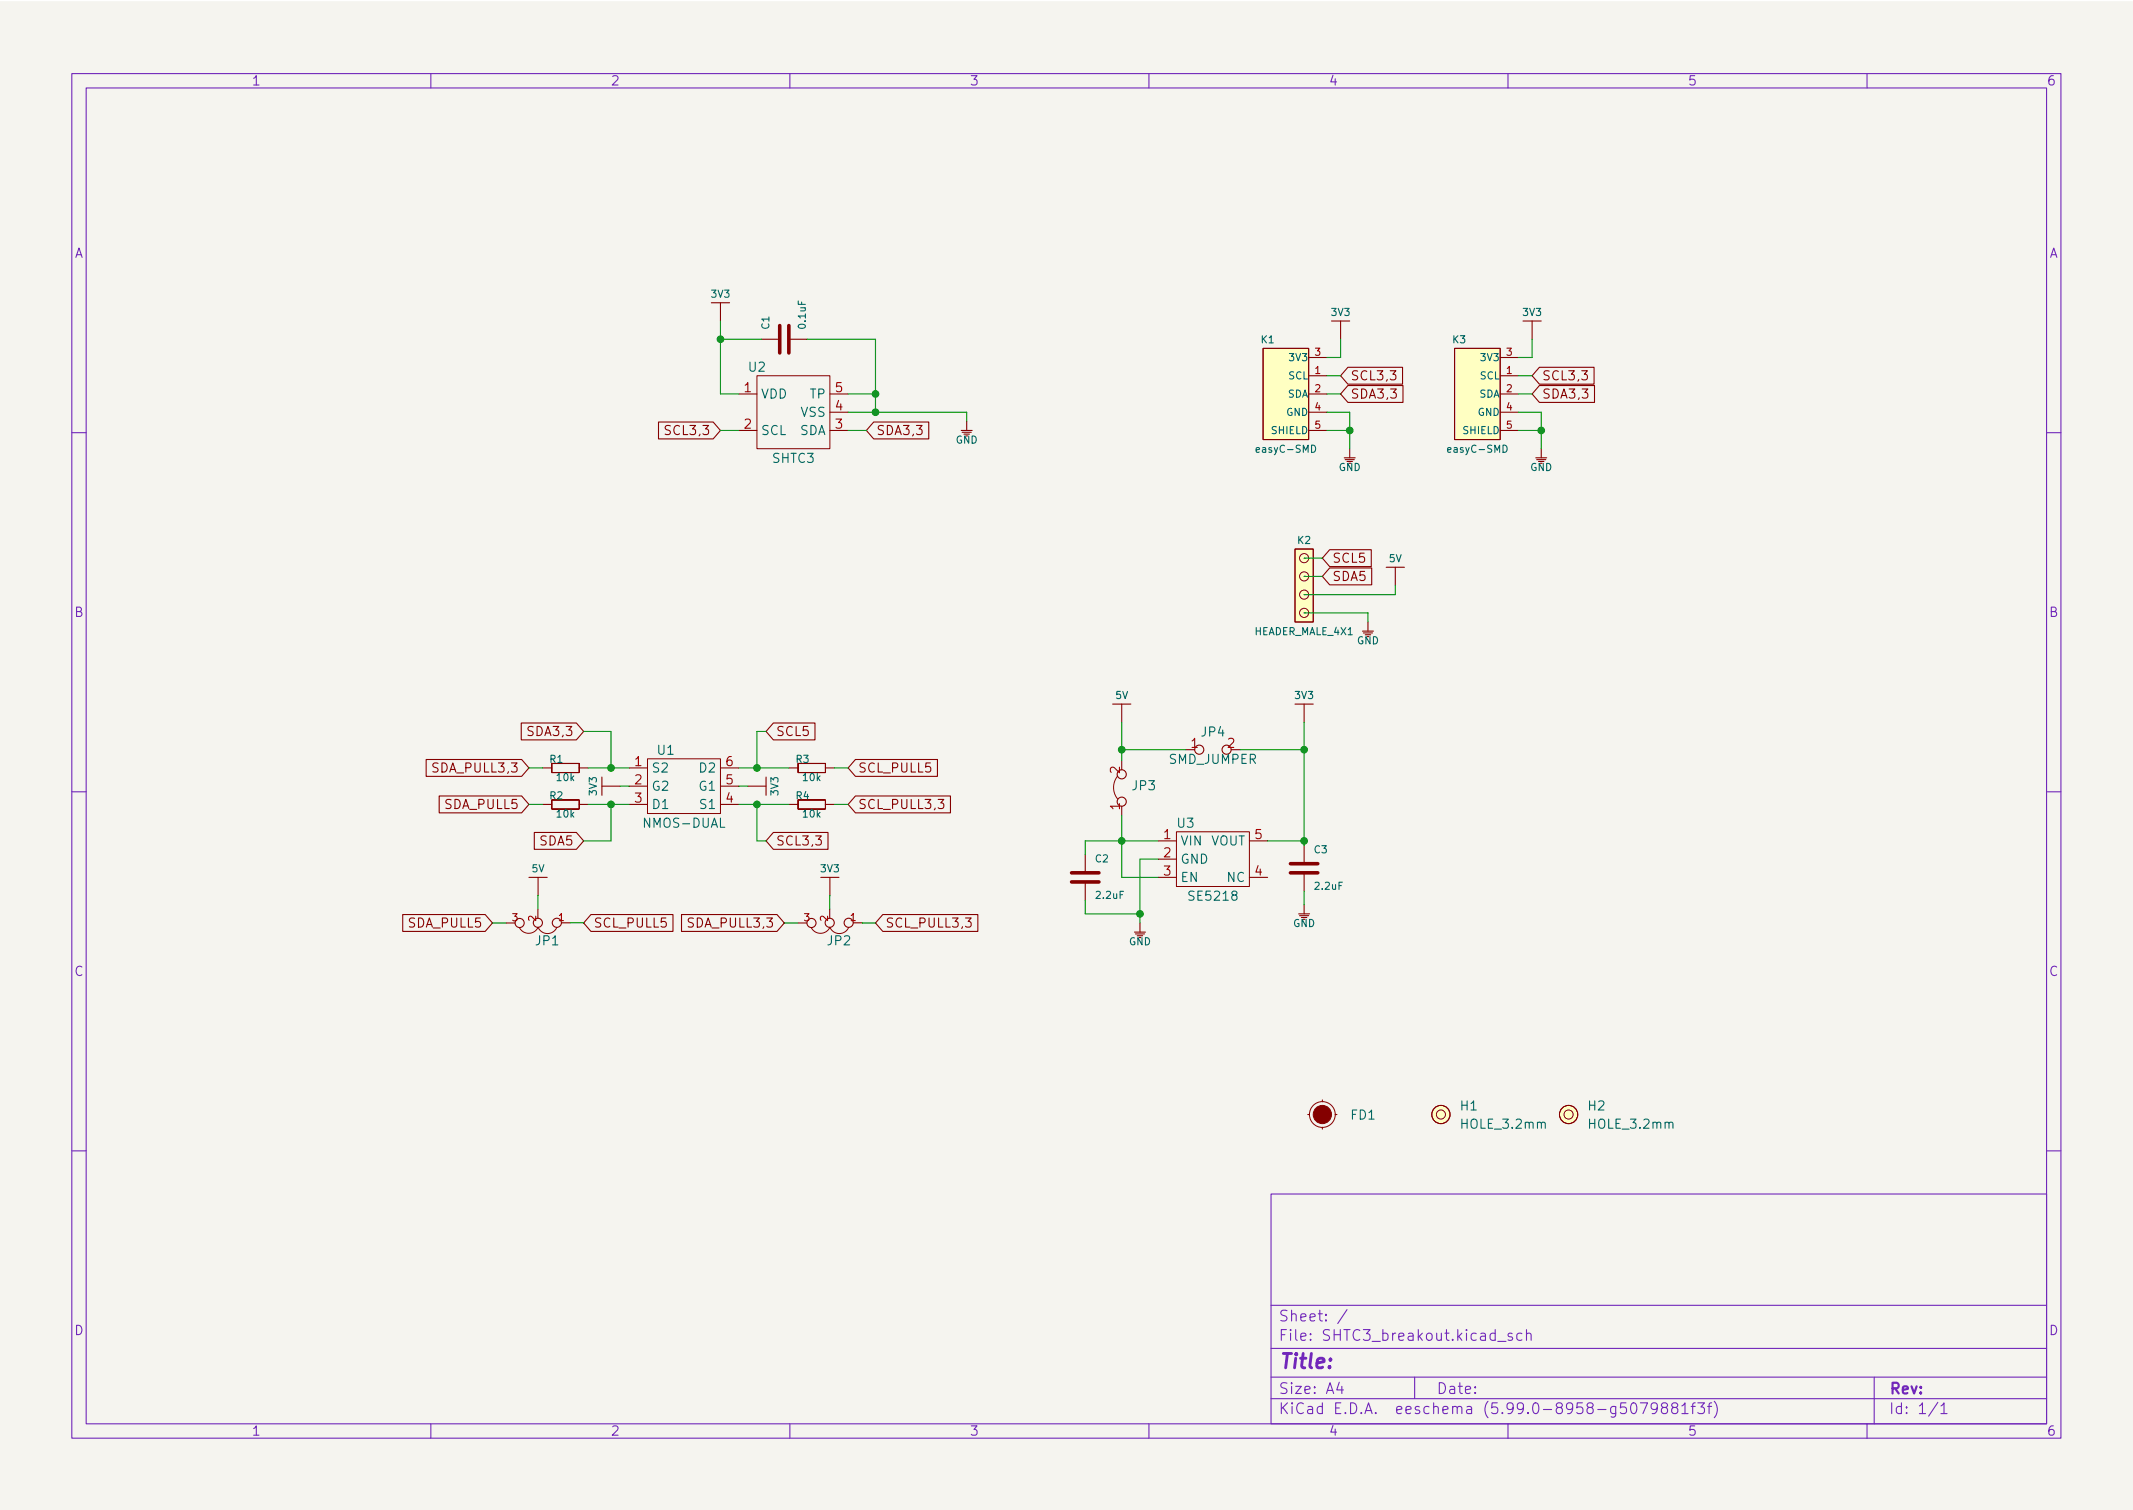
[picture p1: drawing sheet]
<svg xmlns="http://www.w3.org/2000/svg" width="297mm" height="210mm" viewBox="0 0 297 210" stroke-linecap="round" stroke-linejoin="round" font-family="sans-serif">
<path d="M0 .2h297v210.1h-297z" fill="#f5f4ef" stroke="#f5f4ef" stroke-width=".14"/>
<g fill="none" stroke="#7025ba" stroke-width=".15">
<path d="M10 10.2h277v190.1h-277zM12 12.2h273v186.1h-273zM60 10.2v2M110 10.2v2M160 10.2v2M210 10.2v2M260 10.2v2M10 60.2h2M285 60.2h2M10 110.2h2M285 110.2h2M10 160.2h2"/>
<path d="M177 166.3h108v32h-108zM285 160.2h2M60 198.3v2M110 198.3v2M160 198.3v2M177 194.8h108M177 191.8h108M177 187.8h108M177 181.8h108M186.5 192.5l-.4 1h1M186.9 193v1M187.6 182.4l-1.3 1.9"/>
<path d="M197 191.8v3M208.6 186.8h1.1M210 198.3v2M210.6 185.7l-.4-.1-.2 .2 .1 .3 .5 .1v.1v.3h-.2h-.4M211.9 185.7l-.4-.1-.3 .3v.4l.2 .3h.1h.4M212.6 185.8a.37 .37 0 0 1 .6 0v.8M212.6 185.1v1.5M227.3 195.4a.36 .36 0 0 1 .6 .2 .77 .77 0 0 1-.5 1.2 1 1 0 0 1-.1-1.4zM228.4 195.3h1l-.6 1.5M230.8 196l-.3 .3h-.3l-.3-.3v-.4l.2-.2 .4-.1 .2 .2a.99 .99 0 0 1-.3 1.3h-.3M231.6 196l-.2-.3v-.2l.2-.2 .5 .1a.31 .31 0 0 1 .1 .3 .31 .31 0 0 1-.3 .3h-.3l-.2 .3v.2l.2 .3h.5l.1-.3-.1-.4-.2-.1M233.1 196l-.2-.1a.31 .31 0 0 1-.1-.3 .31 .31 0 0 1 .3-.3l.4 .1a.31 .31 0 0 1 .1 .3 .31 .31 0 0 1-.2 .3h-.5l-.1 .3 .1 .4 .2 .1h.3l.2-.3v-.4l-.2-.1"/>
<path d="M234.2 195.8l.4-.5v1.5M234.2 196.8h.9M235.5 195.8h.6M236.1 195.3l-.3 .1-.1 .1v1.3M236.4 195.3h1l-.5 .6a.41 .41 0 0 1 .5 .3v.3l-.2 .3h-.6l-.2-.1M237.8 195.8h.6M238.4 195.3l-.3 .1-.1 .1v1.3M238.7 195.1a1.72 1.72 0 0 1 0 2.3M260 198.3v2M261 191.8v6.5M269.9 195.3l-1.3 1.9M270.3 195.8l.4-.5v1.5"/>
<path d="M270.3 196.8h.9"/>
</g>
<g fill="none" stroke="#840000" stroke-width=".14">
<path d="M105.4 52.3h10.2v10.2h-10.2zM175.9 48.5h6.3v12.7h-6.3zM202.6 48.5h6.3v12.7h-6.3zM180.3 76.4h2.6v10.2h-2.6zM76.8 111.4l.1 1.2zM76.8 111.4h3.8zM76.8 112.6l3.8 .1zM76.8 106.3l.1 1.3zM76.8 106.3h3.8zM76.8 107.6h3.8zM80.6 111.4l.1 1.2zM80.6 106.3l.1 1.3z"/>
<path d="M90.2 105.7h10.1v7.6h-10.1zM111.1 106.3l.1 1.3zM111.1 106.3h3.8zM111.1 107.6h3.8zM111.1 111.4l.1 1.2zM111.1 111.4h3.8zM111.1 112.6l3.8 .1zM114.9 106.3l.1 1.3zM114.9 111.4l.1 1.2zM155.6 108.1a2.55 2.55 0 0 0 0 3.2M163.8 115.8h10.2v7.6h-10.2zM74.9 129.1a1.45 1.45 0 0 1-1.3 .9 1.45 1.45 0 0 1-1.3-.8"/>
<path d="M74.9 129.1a1.42 1.42 0 0 0 1.3 .9 1.42 1.42 0 0 0 1.3-.9M115.6 129.1a1.45 1.45 0 0 1-1.3 .9 1.45 1.45 0 0 1-1.3-.8M115.6 129.1a1.42 1.42 0 0 0 1.3 .9 1.42 1.42 0 0 0 1.3-.9"/>
<circle cx="181.6" cy="77.7" r=".63"/>
<circle cx="181.6" cy="80.3" r=".63"/>
<circle cx="181.6" cy="82.8" r=".63"/>
<circle cx="181.6" cy="85.3" r=".63"/>
<circle cx="184.1" cy="155.2" r="1.8"/>
<circle cx="200.7" cy="155.2" r=".63"/>
<circle cx="200.7" cy="155.2" r="1.27"/>
<circle cx="218.4" cy="155.2" r=".63"/>
<circle cx="218.4" cy="155.2" r="1.27"/>
</g>
<g fill="none" stroke="#840000" stroke-width=".15">
<path d="M91.7 58.8h7.6l1 1.1-1 1.2h-7.6zM99.1 42.2h2.5M100.3 42.2v2.5M102.9 59.9h2.5M102.9 54.9h2.5M106 47.2h2.6M109.9 47.2h2.5M115.6 59.9h2.5M115.6 54.9h2.5M115.6 57.4h2.5M121.7 58.8h7.6v2.3h-7.6l-1.1-1.2zM133.9 59.9h1.5"/>
<path d="M134.6 58.7v1.2M182.2 59.9h2.6M182.2 52.3h2.6M182.2 54.9h2.6M182.2 49.8h2.6M182.2 57.4h2.6M185.4 44.7h2.6M186.7 44.7v2.5M187.7 53.7h7.7v2.3h-7.7l-1-1.1zM187.7 51.1h7.6v2.4h-7.6l-1-1.2zM208.9 59.9h2.6M208.9 52.3h2.6"/>
<path d="M208.9 54.9h2.6M208.9 49.8h2.6M208.9 57.4h2.6M212.1 44.7h2.5M213.4 44.7v2.5M214.4 51.1h7.6v2.4h-7.6l-1-1.2zM214.4 53.7h7.6v2.3h-7.6l-1-1.1zM134 60.2h1.3M181.6 77.7h.1M185.2 76.5h5.8v2.4h-5.8l-1.1-1.2zM185.2 79.1h5.8v2.3h-5.8l-1.1-1.1zM187.2 63.7h1.5"/>
<path d="M187.3 64h1.3M188 62.5v1.2M193 79h2.6M194.3 79v2.5M213.9 63.7h1.5M214 64h1.3M214.6 62.5v1.2M154.9 98h2.6M156.2 98v2.6M180.3 98h2.6M181.6 85.3h.1M181.6 82.8h.1"/>
<path d="M181.6 80.3h.1M181.6 98v2.6M189.7 87.9h1.6M189.9 88.1h1.2M190.5 86.6v1.3M59.3 105.8h13.3l1.1 1.1-1.1 1.2h-13.3zM61.2 110.8h11.4l1.1 1.2-1.1 1.2h-11.4zM72.6 100.7h7.7l1 1.1-1 1.2h-7.7zM74.4 115.9h5.9l1 1.2-1 1.2h-5.9zM75.6 112h1.2M75.6 106.9h1.2M80.6 112h1.3"/>
<path d="M80.6 106.9h1.3M83.8 109.5h2.6M83.8 108.2v2.5M87.6 112h2.6M87.6 106.9h2.6M87.6 109.5h2.6M100.3 112h2.6M100.3 106.9h2.6M100.3 109.5h2.6M104.1 109.5h2.6M106.7 108.2v2.5M107.7 100.7h5.8v2.3h-5.8l-1-1.2z"/>
<path d="M107.7 115.9h7.6v2.4h-7.6l-1-1.2zM109.9 112h1.2M109.9 106.9h1.2M114.9 112h1.3M114.9 106.9h1.3M119.1 110.8h13.3v2.4h-13.3l-1-1.2zM119.1 105.8h11.4v2.3h-11.4l-1-1.2zM130.6 111.3h.8l-.4 .5 .4 .1v.6l-.2 .1h-.4l-.2-.1M151.1 119v2.5M156.2 105.9v1.3M156.2 112.3v1.2M161.3 117.1h2.5"/>
<path d="M161.3 119.6h2.5M165.1 104.4h1.3M171.4 104.4h1.3M174 117.1h2.5M181.6 117.7v2.6M56.1 127.3h11.5l1 1.2-1 1.2h-11.5zM70.5 128.5h1.2M73.7 122.2h2.5M74.9 126.6v1.3M74.9 122.2v2.5M78.2 128.5h1.3M82.3 127.3h11.4v2.4h-11.4l-1-1.2z"/>
<path d="M94.9 127.3h13.3l1 1.2-1 1.2h-13.3zM111.1 128.5h1.3M114.3 122.2h2.5M115.5 126.6v1.3M115.6 122.2v2.5M118.8 128.5h1.3M122.9 127.3h13.3v2.4h-13.3l-1-1.2zM134.5 127.8h.7l-.4 .5 .4 .1v.6l-.2 .1h-.4l-.1-.1M151.1 122.8v2.5M158 129.8h1.5M158.1 130h1.3M158.7 128.5v1.3"/>
<path d="M161.3 122.2h2.5M174 122.2h2.5M180.8 127.2h1.6M181 127.5h1.2M181.6 121.5v2.6M181.6 126v1.2M182.1 155.2h.3M184.1 153.2v.2M184.1 157v.2M185.9 155.2h.3"/>
<circle cx="156.2" cy="111.6" r=".63"/>
<circle cx="156.2" cy="107.8" r=".63"/>
<circle cx="167" cy="104.4" r=".63"/>
<circle cx="170.8" cy="104.4" r=".63"/>
<circle cx="72.4" cy="128.5" r=".63"/>
<circle cx="74.9" cy="128.5" r=".63"/>
<circle cx="77.5" cy="128.5" r=".63"/>
<circle cx="113" cy="128.5" r=".63"/>
<circle cx="115.5" cy="128.5" r=".63"/>
<circle cx="118.2" cy="128.5" r=".63"/>
</g>
<path d="M108.6 45.3v3.8M109.9 45.3v3.8M149.2 122.8h3.8M149.2 121.5h3.8M179.7 121.5h3.8M179.7 120.3h3.8" fill="none" stroke="#840000" stroke-width=".5"/>
<g fill="#ffffc2" stroke="#ffffc2" stroke-width=".14">
<path d="M202.6 48.5h6.3v12.7h-6.3z"/>
<path d="M180.3 76.4h2.6v10.2h-2.6z"/>
<path d="M175.9 48.5h6.3v12.7h-6.3z"/>
<circle cx="218.4" cy="155.2" r="1.27"/>
<circle cx="200.7" cy="155.2" r="1.27"/>
</g>
<path d="M182.6 62a.51 .51 0 0 1 .6 .5 .51 .51 0 0 1-.6 .5zM209.3 62a.51 .51 0 0 1 .6 .5 .51 .51 0 0 1-.6 .5z" fill="none" stroke="#006464" stroke-width=".15"/>
<circle cx="184.1" cy="155.2" r="1.27" fill="#840000" stroke="#840000" stroke-width=".14"/>
<g fill="none" stroke="#009600" stroke-width=".15">
<path d="M100.3 44.7v10.2h2.6M100.3 59.9h2.6M100.3 47.2h5.7M112.4 47.2h9.5v10.2M118.1 54.9h3.8M118.1 59.9h2.5M118.1 57.4h16.5v1.3M184.8 54.9h1.9M184.8 59.9h3.2M184.8 57.4h3.2v5.1M184.8 52.3h1.9M186.7 47.2v2.6h-1.9"/>
<path d="M211.5 54.9h1.9M211.5 59.9h3.1M211.5 57.4h3.1v5.1M211.5 52.3h1.9M213.4 47.2v2.6h-1.9M181.6 77.7h2.5M181.6 80.3h2.5M181.6 85.3h8.9v1.3M194.3 81.5v1.3h-12.7M73.7 112h1.9M73.7 106.9h1.9M81.3 101.8h3.8v5.1"/>
<path d="M81.9 112h5.7M81.9 106.9h5.7M85.1 112v5.1h-3.8M86.4 109.5h1.2M102.9 112h7M102.9 106.9h7M102.9 109.5h1.2M105.4 112v5.1h1.3M106.7 101.8h-1.3v5.1M116.2 112h1.9M116.2 106.9h1.9M156.2 100.6v5.3"/>
<path d="M156.2 113.5v8.7h5.1M156.2 104.4h8.9M161.3 117.1h-10.2v1.9M161.3 119.6h-2.6v8.9M172.7 104.4h8.9M176.5 117.1h5.1M181.6 100.6v17.1M68.6 128.5h1.9M74.9 124.7v1.9M74.9 124.7h.1M79.5 128.5h1.8M81.3 128.5h.1"/>
<path d="M109.2 128.5h1.9M115.6 124.7l-.1 1.9M120.1 128.5h1.8M120.1 128.5h.1M151.1 125.3v1.9h7.6M181.6 124.1v1.9"/>
</g>
<g fill="#009600" stroke="#009600" stroke-width=".15">
<circle cx="105.4" cy="106.9" r=".46"/>
<circle cx="105.4" cy="112" r=".46"/>
<circle cx="121.9" cy="54.9" r=".46"/>
<circle cx="121.9" cy="57.4" r=".46"/>
<circle cx="85.1" cy="112" r=".46"/>
<circle cx="156.2" cy="104.4" r=".46"/>
<circle cx="181.6" cy="104.4" r=".46"/>
<circle cx="181.6" cy="117.1" r=".46"/>
<circle cx="156.2" cy="117.1" r=".46"/>
<circle cx="158.7" cy="127.2" r=".46"/>
<circle cx="214.6" cy="59.9" r=".46"/>
<circle cx="188" cy="59.9" r=".46"/>
<circle cx="85.1" cy="106.9" r=".46"/>
<circle cx="100.3" cy="47.2" r=".46"/>
</g>
<text font-size="2.8" fill="#7025ba" x="178" y="190.6">Title:</text>
<g font-size="2.1" fill="#7025ba">
<text x="178" y="184">Sheet: /</text>
<text x="178" y="186.7">File: SHTC3_breakout.kicad_sch</text>
<text x="178" y="196.9">KiCad E.D.A. eeschema (5.99.0-8958-g5079881f3f)</text>
<text x="178" y="194.1">Size: A4</text>
<text x="200" y="194.1">Date:</text>
<text x="263" y="194.1">Rev:</text>
<text x="263" y="196.9">Id: 1/1</text>
</g>
<g font-size="1.8" fill="#7025ba">
<text x="35" y="11.9">1</text>
<text x="85" y="11.9">2</text>
<text x="135" y="11.9">3</text>
<text x="185" y="11.9">4</text>
<text x="235" y="11.9">5</text>
<text x="285" y="11.9">6</text>
<text x="10.3" y="35.9">A</text>
<text x="285.3" y="35.9">A</text>
<text x="10.3" y="85.9">B</text>
<text x="285.3" y="85.9">B</text>
<text x="10.3" y="135.9">C</text>
<text x="285.3" y="135.9">C</text>
<text x="10.3" y="185.9">D</text>
<text x="285.3" y="185.9">D</text>
<text x="35" y="199.9">1</text>
<text x="85" y="199.9">2</text>
<text x="135" y="199.9">3</text>
<text x="185" y="199.9">4</text>
<text x="235" y="199.9">5</text>
<text x="285" y="199.9">6</text>
</g>
<g font-size="1.8" fill="#006464">
<text x="104.3" y="51.8">U2</text>
<text x="105.9" y="55.5">VDD</text>
<text x="111.5" y="58">VSS</text>
<text x="112.8" y="55.5">TP</text>
<text x="105.9" y="60.6">SCL</text>
<text x="107.6" y="64.5">SHTC3</text>
<text x="111.3" y="60.6">SDA</text>
<text x="90.7" y="107.6">S2</text>
<text x="91.6" y="105.1">U1</text>
<text x="97.6" y="107.6">D2</text>
<text x="162.8" y="106.4">SMD_JUMPER</text>
<text x="167.3" y="102.6">JP4</text>
<text x="90.7" y="110.1">G2</text>
<text x="90.7" y="112.6">D1</text>
<text x="97.5" y="110.1">G1</text>
<text x="97.7" y="112.6">S1</text>
<text x="157.7" y="110">JP3</text>
<text x="89.8" y="115.3">NMOS-DUAL</text>
<text x="164" y="115.3">U3</text>
<text x="164.3" y="117.7">VIN</text>
<text x="168.6" y="117.7">VOUT</text>
<text x="164.3" y="120.3">GND</text>
<text x="164.3" y="122.8">EN</text>
<text x="165.8" y="125.4">SE5218</text>
<text x="170.9" y="122.8">NC</text>
<text x="74.6" y="131.6">JP1</text>
<text x="115.3" y="131.6">JP2</text>
<text x="188.2" y="155.9">FD1</text>
<text x="203.4" y="154.6">H1</text>
<text x="221.2" y="154.6">H2</text>
<text x="203.6" y="157.2">HOLE_3.2mm</text>
<text x="221.4" y="157.2">HOLE_3.2mm</text>
</g>
<g font-size="1.8" fill="#840000">
<text x="188" y="53">SCL3,3</text>
<text x="214.7" y="53">SCL3,3</text>
<text x="188" y="55.5">SDA3,3</text>
<text x="214.7" y="55.5">SDA3,3</text>
<text x="93" y="60.6">SCL3,3</text>
<text x="122" y="60.6">SDA3,3</text>
<text x="185.5" y="78.4">SCL5</text>
<text x="185.5" y="80.9">SDA5</text>
<text x="60.5" y="107.6">SDA_PULL3,3</text>
<text x="73.8" y="102.5">SDA3,3</text>
<text x="108" y="102.5">SCL5</text>
<text x="119.4" y="107.6">SCL_PULL5</text>
<text x="62" y="112.6">SDA_PULL5</text>
<text x="119.4" y="112.6">SCL_PULL3,3</text>
<text x="75.2" y="117.7">SDA5</text>
<text x="108" y="117.7">SCL3,3</text>
<text x="56.9" y="129.2">SDA_PULL5</text>
<text x="82.6" y="129.2">SCL_PULL5</text>
<text x="96.1" y="129.2">SDA_PULL3,3</text>
<text x="123.3" y="129.2">SCL_PULL3,3</text>
</g>
<g font-size="1.8" fill="#a90000">
<text x="103.6" y="54.6">1</text>
<text x="103.6" y="59.7">2</text>
<text x="116.3" y="59.7">3</text>
<text x="116.3" y="57.1">4</text>
<text x="116.3" y="54.6">5</text>
<text x="88.4" y="106.7">1</text>
<text x="101.1" y="106.7">6</text>
<text x="156" y="107.7" transform="rotate(-90 156 107.7)">2</text>
<text x="165.9" y="104.1">1</text>
<text x="171" y="104.1">2</text>
<text x="88.4" y="109.2">2</text>
<text x="88.4" y="111.8">3</text>
<text x="101.1" y="111.8">4</text>
<text x="101.1" y="109.2">5</text>
<text x="156" y="112.8" transform="rotate(-90 156 112.8)">1</text>
<text x="162.1" y="116.8">1</text>
<text x="162.1" y="119.4">2</text>
<text x="174.8" y="116.8">5</text>
<text x="162.1" y="121.9">3</text>
<text x="174.8" y="121.9">4</text>
</g>
<g font-size="1.4" fill="#006464">
<text x="99.1" y="41.4">3V3</text>
<text x="107.1" y="45.8" transform="rotate(-90 107.1 45.8)">C1</text>
<text x="112.2" y="45.7" transform="rotate(-90 112.2 45.7)">0.1uF</text>
<text x="175.6" y="47.8">K1</text>
<text x="185.5" y="44">3V3</text>
<text x="202.3" y="47.8">K3</text>
<text x="212.1" y="44">3V3</text>
<text x="179.5" y="52.8">SCL</text>
<text x="179.8" y="50.3">3V3</text>
<text x="206.1" y="52.8">SCL</text>
<text x="206.4" y="50.3">3V3</text>
<text x="179.1" y="57.9">GND</text>
<text x="179.3" y="55.4">SDA</text>
<text x="205.8" y="57.9">GND</text>
<text x="206" y="55.4">SDA</text>
<text x="133.1" y="61.8">GND</text>
<text x="175.2" y="63">easyC-SMD</text>
<text x="177.1" y="60.4">SHIELD</text>
<text x="186.4" y="65.6">GND</text>
<text x="201.9" y="63">easyC-SMD</text>
<text x="203.8" y="60.4">SHIELD</text>
<text x="213.1" y="65.6">GND</text>
<text x="180.7" y="75.7">K2</text>
<text x="193.5" y="78.3">5V</text>
<text x="174.7" y="88.4">HEADER_MALE_4X1</text>
<text x="189" y="89.7">GND</text>
<text x="155.4" y="97.3">5V</text>
<text x="180.4" y="97.3">3V3</text>
<text x="76.6" y="106.2">R1</text>
<text x="110.9" y="106.2">R3</text>
<text x="76.6" y="111.3">R2</text>
<text x="77.6" y="113.8">10k</text>
<text x="77.6" y="108.8">10k</text>
<text x="83.1" y="110.7" transform="rotate(-90 83.1 110.7)">3V3</text>
<text x="108.4" y="110.7" transform="rotate(-90 108.4 110.7)">3V3</text>
<text x="110.9" y="111.3">R4</text>
<text x="111.9" y="108.8">10k</text>
<text x="111.9" y="113.8">10k</text>
<text x="183" y="118.8">C3</text>
<text x="74.1" y="121.5">5V</text>
<text x="114.3" y="121.5">3V3</text>
<text x="152.5" y="120.1">C2</text>
<text x="152.7" y="125.2">2.2uF</text>
<text x="183.2" y="123.9">2.2uF</text>
<text x="157.2" y="131.6">GND</text>
<text x="180.1" y="129.1">GND</text>
</g>
<g font-size="1.4" fill="#a90000">
<text x="183.1" y="52.1">1</text>
<text x="183.1" y="49.5">3</text>
<text x="209.8" y="52.1">1</text>
<text x="209.8" y="49.5">3</text>
<text x="183.1" y="54.6">2</text>
<text x="183.1" y="57.1">4</text>
<text x="183.1" y="59.7">5</text>
<text x="209.8" y="54.6">2</text>
<text x="209.8" y="57.1">4</text>
<text x="209.8" y="59.7">5</text>
<text x="71.3" y="128.3">3</text>
<text x="74.7" y="128.2" transform="rotate(-90 74.7 128.2)">2</text>
<text x="77.8" y="128.2">1</text>
<text x="112" y="128.3">3</text>
<text x="115.3" y="128.2" transform="rotate(-90 115.3 128.2)">2</text>
<text x="118.4" y="128.2">1</text>
</g>
</svg>
